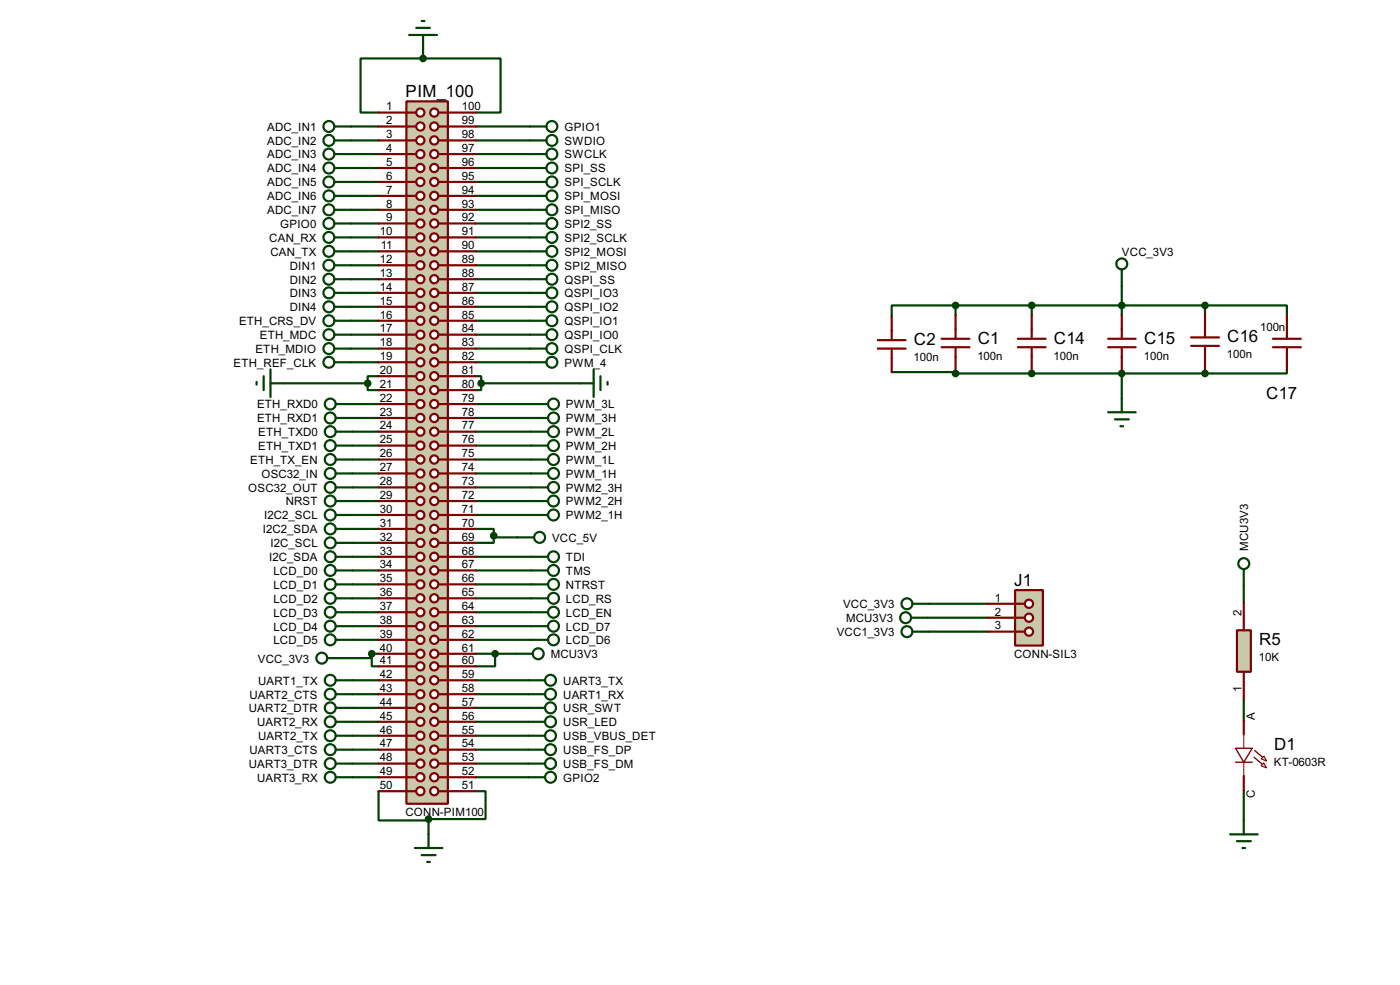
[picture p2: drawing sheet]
<svg xmlns="http://www.w3.org/2000/svg" width="256mm" height="180mm" viewBox="0 0 256 180" stroke-linecap="round" stroke-linejoin="round" font-family="sans-serif">
<g fill="none" stroke="#004000" stroke-width=".4">
<path d="M77.5 10.7h-11.4v9.9h3.3M77.5 10.7h14.2v9.9h-4.5M77.5 8.9v1.8M61.3 23.2h8.1M61.3 25.7h8.1M61.3 28.2h8.1M61.3 30.8h8.1M61.3 33.3h8.1M61.3 35.9h8.1M61.3 38.4h8.1M87.2 23.2h12.9M87.2 25.7h12.9"/>
<path d="M87.2 28.2h12.9M87.2 30.8h12.9M87.2 33.3h12.9M87.2 35.9h12.9M87.2 38.4h12.9M61.3 46h8.1M61.3 48.6h8.1M61.3 51.1h8.1M61.3 53.6h8.1M61.3 56.2h8.1M61.3 58.7h8.1M61.3 40.9h8.1"/>
<path d="M61.3 43.5h8.1M87.2 46h12.9M87.2 48.6h12.9M87.2 51.1h12.9M87.2 53.6h12.9M87.2 56.2h12.9M87.2 58.7h12.9M87.2 40.9h12.9M87.2 43.5h12.9M175.1 55.9h-11.7v2.1M175.1 55.9h45.7M175.1 55.9v1.8"/>
<path d="M189 55.9v1.8M205.5 52.4v5.3M220.8 55.9h15v1.8M220.8 55.9v1.6M47 69.9v.5M48.3 68.9v2.5M49.6 70.2h17.8M49.6 67.6v5.1M61.3 61.3h8.1M61.3 63.8h8.1M61.3 66.3h8.1M61.5 74h7.9"/>
<path d="M61.5 76.5h7.9M61.5 79h7.9M67.4 70.2v1.2h2M69.4 68.9h-2v1.3M87.2 68.9h1v1.3M87.2 61.3h12.9M87.2 63.8h12.9M87.2 66.3h12.9M87.2 74h13.2M87.2 76.5h13.2M87.2 79h13.2M88.2 70.2v1.2h-1"/>
<path d="M88.2 70.2h20.6M108.8 67.6v5.1M110 68.9v2.5M111.3 69.9v.5M175.1 67.9v.2h-11.7M189 67.9v.5h-13.9M205.5 67.9v.5h-16.5M220.8 67.6v.8M220.8 68.4h-15.3v4.6M235.8 67.9v.5h-15M61.5 81.6h7.9M61.5 84.1h7.9"/>
<path d="M61.5 86.7h7.9M61.5 89.2h7.9M61.5 91.7h7.9M61.5 94.3h7.9M61.5 96.8h7.9M61.5 99.4h7.9M87.2 96.8h3.3v1.3M87.2 81.6h13.2M87.2 84.1h13.2M87.2 86.7h13.2M87.2 89.2h13.2M87.2 91.7h13.2"/>
<path d="M87.2 94.3h13.2M90.5 98.1v1.3h-3.3M90.5 98.1h-.3v.3h4.6M61.5 107h7.9M61.5 109.5h7.9M61.5 112.1h7.9M61.5 114.6h7.9M61.5 117.1h7.9M61.5 101.9h7.9M61.5 104.4h7.9M68.1 119.7v2.3h1.3M68.1 119.7h-.2v.8h-4.9"/>
<path d="M68.1 119.7h1.3M87.2 107h13.2M87.2 109.5h13.2M87.2 112.1h13.2M87.2 114.6h13.2M87.2 117.1h13.2M87.2 101.9h10.1M87.2 104.4h10.1M87.2 119.7h7.3M90.7 119.7v2.3h-3.5M170 113.1h10.9M170.2 110.5h10.7"/>
<path d="M170.2 115.6h10.7M227.9 107.2v3.1M64.6 124.5h4.8M64.6 127.1h4.8M64.6 129.6h4.8M64.6 132.1h4.8M64.6 134.7h4.8M64.6 137.2h4.8M64.6 139.8h4.8M87.2 124.5h9.6M87.2 127.1h9.6M87.2 129.6h9.6"/>
<path d="M87.2 132.1h9.6M87.2 134.7h9.6M87.2 137.2h9.6M87.2 139.8h9.6M227.9 128.1v3.8M64.6 142.3h4.8M69.4 144.8v5.4h9.1v-.3M78.5 149.9v2.8M87.2 144.8h1.8v5.1h-10.5M87.2 142.3h9.6M227.9 144.6v5.6"/>
<circle cx="60.2" cy="33.3" r="1"/>
<circle cx="60.2" cy="38.4" r="1"/>
<circle cx="60.2" cy="28.2" r="1"/>
<circle cx="60.2" cy="30.8" r="1"/>
<circle cx="60.2" cy="35.9" r="1"/>
<circle cx="60.2" cy="25.7" r="1"/>
<circle cx="60.2" cy="23.2" r="1"/>
<circle cx="101.1" cy="38.4" r="1"/>
<circle cx="101.1" cy="28.2" r="1"/>
<circle cx="101.1" cy="30.8" r="1"/>
<circle cx="101.1" cy="35.9" r="1"/>
<circle cx="101.1" cy="33.3" r="1"/>
<circle cx="101.1" cy="25.7" r="1"/>
<circle cx="101.1" cy="23.2" r="1"/>
<circle cx="60.2" cy="48.6" r="1"/>
<circle cx="60.2" cy="40.9" r="1"/>
<circle cx="60.2" cy="43.5" r="1"/>
<circle cx="60.2" cy="46" r="1"/>
<circle cx="60.2" cy="51.1" r="1"/>
<circle cx="60.2" cy="58.7" r="1"/>
<circle cx="60.2" cy="56.2" r="1"/>
<circle cx="60.2" cy="53.6" r="1"/>
<circle cx="101.1" cy="43.5" r="1"/>
<circle cx="101.1" cy="48.6" r="1"/>
<circle cx="101.1" cy="46" r="1"/>
<circle cx="101.1" cy="40.9" r="1"/>
<circle cx="101.1" cy="51.1" r="1"/>
<circle cx="101.1" cy="58.7" r="1"/>
<circle cx="101.1" cy="56.2" r="1"/>
<circle cx="101.1" cy="53.6" r="1"/>
<circle cx="60.2" cy="66.3" r="1"/>
<circle cx="60.2" cy="61.3" r="1"/>
<circle cx="60.2" cy="63.8" r="1"/>
<circle cx="60.5" cy="79" r="1"/>
<circle cx="60.5" cy="74" r="1"/>
<circle cx="60.5" cy="76.5" r="1"/>
<circle cx="101.1" cy="63.8" r="1"/>
<circle cx="101.1" cy="61.3" r="1"/>
<circle cx="101.1" cy="66.3" r="1"/>
<circle cx="101.4" cy="74" r="1"/>
<circle cx="101.4" cy="79" r="1"/>
<circle cx="101.4" cy="76.5" r="1"/>
<circle cx="60.5" cy="86.7" r="1"/>
<circle cx="60.5" cy="99.4" r="1"/>
<circle cx="60.5" cy="89.2" r="1"/>
<circle cx="60.5" cy="96.8" r="1"/>
<circle cx="60.5" cy="81.6" r="1"/>
<circle cx="60.5" cy="91.7" r="1"/>
<circle cx="60.5" cy="84.1" r="1"/>
<circle cx="60.5" cy="94.3" r="1"/>
<circle cx="101.4" cy="84.1" r="1"/>
<circle cx="101.4" cy="89.2" r="1"/>
<circle cx="101.4" cy="81.6" r="1"/>
<circle cx="101.4" cy="94.3" r="1"/>
<circle cx="101.4" cy="86.7" r="1"/>
<circle cx="101.4" cy="91.7" r="1"/>
<circle cx="60.5" cy="114.6" r="1"/>
<circle cx="60.5" cy="117.1" r="1"/>
<circle cx="60.5" cy="101.9" r="1"/>
<circle cx="60.5" cy="104.4" r="1"/>
<circle cx="60.5" cy="107" r="1"/>
<circle cx="60.5" cy="109.5" r="1"/>
<circle cx="60.5" cy="112.1" r="1"/>
<circle cx="101.4" cy="109.5" r="1"/>
<circle cx="101.4" cy="107" r="1"/>
<circle cx="101.4" cy="117.1" r="1"/>
<circle cx="101.4" cy="112.1" r="1"/>
<circle cx="101.4" cy="114.6" r="1"/>
</g>
<path d="M74.5 18.6h7.6v128.5h-7.6z" fill="#c8c8aa" stroke="#800000" stroke-width=".4"/>
<path d="M74.5 46h1.8" fill="none" stroke="#800000" stroke-width=".4"/>
<circle cx="77" cy="46" r=".75" fill="#feffff" stroke="#800000" stroke-width=".4"/>
<path d="M74.5 48.6h1.8" fill="none" stroke="#800000" stroke-width=".4"/>
<circle cx="77" cy="48.6" r=".75" fill="#feffff" stroke="#800000" stroke-width=".4"/>
<path d="M74.5 51.1h1.8" fill="none" stroke="#800000" stroke-width=".4"/>
<circle cx="77" cy="51.1" r=".75" fill="#feffff" stroke="#800000" stroke-width=".4"/>
<path d="M74.5 53.6h1.8" fill="none" stroke="#800000" stroke-width=".4"/>
<circle cx="77" cy="53.6" r=".75" fill="#feffff" stroke="#800000" stroke-width=".4"/>
<path d="M80.3 96.8h1.8" fill="none" stroke="#800000" stroke-width=".4"/>
<circle cx="79.5" cy="96.8" r=".75" fill="#feffff" stroke="#800000" stroke-width=".4"/>
<path d="M80.3 99.4h1.8" fill="none" stroke="#800000" stroke-width=".4"/>
<circle cx="79.5" cy="99.4" r=".75" fill="#feffff" stroke="#800000" stroke-width=".4"/>
<path d="M80.3 101.9h1.8" fill="none" stroke="#800000" stroke-width=".4"/>
<circle cx="79.5" cy="101.9" r=".75" fill="#feffff" stroke="#800000" stroke-width=".4"/>
<path d="M80.3 104.4h1.8" fill="none" stroke="#800000" stroke-width=".4"/>
<circle cx="79.5" cy="104.4" r=".75" fill="#feffff" stroke="#800000" stroke-width=".4"/>
<path d="M74.5 56.2h1.8" fill="none" stroke="#800000" stroke-width=".4"/>
<circle cx="77" cy="56.2" r=".75" fill="#feffff" stroke="#800000" stroke-width=".4"/>
<path d="M80.3 107h1.8" fill="none" stroke="#800000" stroke-width=".4"/>
<circle cx="79.5" cy="107" r=".75" fill="#feffff" stroke="#800000" stroke-width=".4"/>
<path d="M74.5 58.7h1.8" fill="none" stroke="#800000" stroke-width=".4"/>
<circle cx="77" cy="58.7" r=".75" fill="#feffff" stroke="#800000" stroke-width=".4"/>
<path d="M80.3 109.5h1.8" fill="none" stroke="#800000" stroke-width=".4"/>
<circle cx="79.5" cy="109.5" r=".75" fill="#feffff" stroke="#800000" stroke-width=".4"/>
<path d="M74.5 61.3h1.8" fill="none" stroke="#800000" stroke-width=".4"/>
<circle cx="77" cy="61.3" r=".75" fill="#feffff" stroke="#800000" stroke-width=".4"/>
<path d="M80.3 112.1h1.8" fill="none" stroke="#800000" stroke-width=".4"/>
<circle cx="79.5" cy="112.1" r=".75" fill="#feffff" stroke="#800000" stroke-width=".4"/>
<path d="M74.5 63.8h1.8" fill="none" stroke="#800000" stroke-width=".4"/>
<circle cx="77" cy="63.8" r=".75" fill="#feffff" stroke="#800000" stroke-width=".4"/>
<path d="M80.3 114.6h1.8" fill="none" stroke="#800000" stroke-width=".4"/>
<circle cx="79.5" cy="114.6" r=".75" fill="#feffff" stroke="#800000" stroke-width=".4"/>
<path d="M74.5 66.3h1.8" fill="none" stroke="#800000" stroke-width=".4"/>
<circle cx="77" cy="66.3" r=".75" fill="#feffff" stroke="#800000" stroke-width=".4"/>
<path d="M80.3 117.1h1.8" fill="none" stroke="#800000" stroke-width=".4"/>
<circle cx="79.5" cy="117.1" r=".75" fill="#feffff" stroke="#800000" stroke-width=".4"/>
<path d="M74.5 68.9h1.8" fill="none" stroke="#800000" stroke-width=".4"/>
<circle cx="77" cy="68.9" r=".75" fill="#feffff" stroke="#800000" stroke-width=".4"/>
<path d="M80.3 119.7h1.8" fill="none" stroke="#800000" stroke-width=".4"/>
<circle cx="79.5" cy="119.7" r=".75" fill="#feffff" stroke="#800000" stroke-width=".4"/>
<path d="M74.5 71.4h1.8" fill="none" stroke="#800000" stroke-width=".4"/>
<circle cx="77" cy="71.4" r=".75" fill="#feffff" stroke="#800000" stroke-width=".4"/>
<path d="M80.3 122h1.8" fill="none" stroke="#800000" stroke-width=".4"/>
<circle cx="79.5" cy="122" r=".75" fill="#feffff" stroke="#800000" stroke-width=".4"/>
<path d="M74.5 74h1.8" fill="none" stroke="#800000" stroke-width=".4"/>
<circle cx="77" cy="74" r=".75" fill="#feffff" stroke="#800000" stroke-width=".4"/>
<path d="M80.3 124.5h1.8" fill="none" stroke="#800000" stroke-width=".4"/>
<circle cx="79.5" cy="124.5" r=".75" fill="#feffff" stroke="#800000" stroke-width=".4"/>
<path d="M74.5 76.5h1.8" fill="none" stroke="#800000" stroke-width=".4"/>
<circle cx="77" cy="76.5" r=".75" fill="#feffff" stroke="#800000" stroke-width=".4"/>
<path d="M80.3 127.1h1.8" fill="none" stroke="#800000" stroke-width=".4"/>
<circle cx="79.5" cy="127.1" r=".75" fill="#feffff" stroke="#800000" stroke-width=".4"/>
<path d="M74.5 79h1.8" fill="none" stroke="#800000" stroke-width=".4"/>
<circle cx="77" cy="79" r=".75" fill="#feffff" stroke="#800000" stroke-width=".4"/>
<path d="M80.3 129.6h1.8" fill="none" stroke="#800000" stroke-width=".4"/>
<circle cx="79.5" cy="129.6" r=".75" fill="#feffff" stroke="#800000" stroke-width=".4"/>
<path d="M74.5 81.6h1.8" fill="none" stroke="#800000" stroke-width=".4"/>
<circle cx="77" cy="81.6" r=".75" fill="#feffff" stroke="#800000" stroke-width=".4"/>
<path d="M80.3 132.1h1.8" fill="none" stroke="#800000" stroke-width=".4"/>
<circle cx="79.5" cy="132.1" r=".75" fill="#feffff" stroke="#800000" stroke-width=".4"/>
<path d="M74.5 84.1h1.8" fill="none" stroke="#800000" stroke-width=".4"/>
<circle cx="77" cy="84.1" r=".75" fill="#feffff" stroke="#800000" stroke-width=".4"/>
<path d="M80.3 134.7h1.8" fill="none" stroke="#800000" stroke-width=".4"/>
<circle cx="79.5" cy="134.7" r=".75" fill="#feffff" stroke="#800000" stroke-width=".4"/>
<path d="M74.5 86.7h1.8" fill="none" stroke="#800000" stroke-width=".4"/>
<circle cx="77" cy="86.7" r=".75" fill="#feffff" stroke="#800000" stroke-width=".4"/>
<path d="M80.3 137.2h1.8" fill="none" stroke="#800000" stroke-width=".4"/>
<circle cx="79.5" cy="137.2" r=".75" fill="#feffff" stroke="#800000" stroke-width=".4"/>
<path d="M74.5 89.2h1.8" fill="none" stroke="#800000" stroke-width=".4"/>
<circle cx="77" cy="89.2" r=".75" fill="#feffff" stroke="#800000" stroke-width=".4"/>
<path d="M80.3 139.8h1.8" fill="none" stroke="#800000" stroke-width=".4"/>
<circle cx="79.5" cy="139.8" r=".75" fill="#feffff" stroke="#800000" stroke-width=".4"/>
<path d="M74.5 91.7h1.8" fill="none" stroke="#800000" stroke-width=".4"/>
<circle cx="77" cy="91.7" r=".75" fill="#feffff" stroke="#800000" stroke-width=".4"/>
<path d="M80.3 142.3h1.8" fill="none" stroke="#800000" stroke-width=".4"/>
<circle cx="79.5" cy="142.3" r=".75" fill="#feffff" stroke="#800000" stroke-width=".4"/>
<path d="M74.5 94.3h1.8" fill="none" stroke="#800000" stroke-width=".4"/>
<circle cx="77" cy="94.3" r=".75" fill="#feffff" stroke="#800000" stroke-width=".4"/>
<path d="M80.3 144.8h1.8" fill="none" stroke="#800000" stroke-width=".4"/>
<circle cx="79.5" cy="144.8" r=".75" fill="#feffff" stroke="#800000" stroke-width=".4"/>
<path d="M74.5 96.8h1.8" fill="none" stroke="#800000" stroke-width=".4"/>
<circle cx="77" cy="96.8" r=".75" fill="#feffff" stroke="#800000" stroke-width=".4"/>
<path d="M74.5 144.8h1.8" fill="none" stroke="#800000" stroke-width=".4"/>
<circle cx="77" cy="144.8" r=".75" fill="#feffff" stroke="#800000" stroke-width=".4"/>
<path d="M74.5 99.4h1.8" fill="none" stroke="#800000" stroke-width=".4"/>
<circle cx="77" cy="99.4" r=".75" fill="#feffff" stroke="#800000" stroke-width=".4"/>
<path d="M74.5 142.3h1.8" fill="none" stroke="#800000" stroke-width=".4"/>
<circle cx="77" cy="142.3" r=".75" fill="#feffff" stroke="#800000" stroke-width=".4"/>
<path d="M74.5 101.9h1.8" fill="none" stroke="#800000" stroke-width=".4"/>
<circle cx="77" cy="101.9" r=".75" fill="#feffff" stroke="#800000" stroke-width=".4"/>
<path d="M74.5 139.8h1.8" fill="none" stroke="#800000" stroke-width=".4"/>
<circle cx="77" cy="139.8" r=".75" fill="#feffff" stroke="#800000" stroke-width=".4"/>
<path d="M74.5 104.4h1.8" fill="none" stroke="#800000" stroke-width=".4"/>
<circle cx="77" cy="104.4" r=".75" fill="#feffff" stroke="#800000" stroke-width=".4"/>
<path d="M74.5 137.2h1.8" fill="none" stroke="#800000" stroke-width=".4"/>
<circle cx="77" cy="137.2" r=".75" fill="#feffff" stroke="#800000" stroke-width=".4"/>
<path d="M74.5 107h1.8" fill="none" stroke="#800000" stroke-width=".4"/>
<circle cx="77" cy="107" r=".75" fill="#feffff" stroke="#800000" stroke-width=".4"/>
<path d="M74.5 134.7h1.8" fill="none" stroke="#800000" stroke-width=".4"/>
<circle cx="77" cy="134.7" r=".75" fill="#feffff" stroke="#800000" stroke-width=".4"/>
<path d="M74.5 109.5h1.8" fill="none" stroke="#800000" stroke-width=".4"/>
<circle cx="77" cy="109.5" r=".75" fill="#feffff" stroke="#800000" stroke-width=".4"/>
<path d="M74.5 132.1h1.8" fill="none" stroke="#800000" stroke-width=".4"/>
<circle cx="77" cy="132.1" r=".75" fill="#feffff" stroke="#800000" stroke-width=".4"/>
<path d="M74.5 112.1h1.8" fill="none" stroke="#800000" stroke-width=".4"/>
<circle cx="77" cy="112.1" r=".75" fill="#feffff" stroke="#800000" stroke-width=".4"/>
<path d="M74.5 129.6h1.8" fill="none" stroke="#800000" stroke-width=".4"/>
<circle cx="77" cy="129.6" r=".75" fill="#feffff" stroke="#800000" stroke-width=".4"/>
<path d="M74.5 114.6h1.8" fill="none" stroke="#800000" stroke-width=".4"/>
<circle cx="77" cy="114.6" r=".75" fill="#feffff" stroke="#800000" stroke-width=".4"/>
<path d="M74.5 127.1h1.8" fill="none" stroke="#800000" stroke-width=".4"/>
<circle cx="77" cy="127.1" r=".75" fill="#feffff" stroke="#800000" stroke-width=".4"/>
<path d="M74.5 117.1h1.8" fill="none" stroke="#800000" stroke-width=".4"/>
<circle cx="77" cy="117.1" r=".75" fill="#feffff" stroke="#800000" stroke-width=".4"/>
<path d="M74.5 124.5h1.8" fill="none" stroke="#800000" stroke-width=".4"/>
<circle cx="77" cy="124.5" r=".75" fill="#feffff" stroke="#800000" stroke-width=".4"/>
<path d="M74.5 119.7h1.8" fill="none" stroke="#800000" stroke-width=".4"/>
<circle cx="77" cy="119.7" r=".75" fill="#feffff" stroke="#800000" stroke-width=".4"/>
<path d="M74.5 122h1.8" fill="none" stroke="#800000" stroke-width=".4"/>
<circle cx="77" cy="122" r=".75" fill="#feffff" stroke="#800000" stroke-width=".4"/>
<path d="M74.5 20.6h1.8" fill="none" stroke="#800000" stroke-width=".4"/>
<circle cx="77" cy="20.6" r=".75" fill="#feffff" stroke="#800000" stroke-width=".4"/>
<path d="M74.5 23.2h1.8" fill="none" stroke="#800000" stroke-width=".4"/>
<circle cx="77" cy="23.2" r=".75" fill="#feffff" stroke="#800000" stroke-width=".4"/>
<path d="M74.5 25.7h1.8" fill="none" stroke="#800000" stroke-width=".4"/>
<circle cx="77" cy="25.7" r=".75" fill="#feffff" stroke="#800000" stroke-width=".4"/>
<path d="M74.5 28.2h1.8" fill="none" stroke="#800000" stroke-width=".4"/>
<circle cx="77" cy="28.2" r=".75" fill="#feffff" stroke="#800000" stroke-width=".4"/>
<path d="M80.3 71.4h1.8" fill="none" stroke="#800000" stroke-width=".4"/>
<circle cx="79.5" cy="71.4" r=".75" fill="#feffff" stroke="#800000" stroke-width=".4"/>
<path d="M80.3 74h1.8" fill="none" stroke="#800000" stroke-width=".4"/>
<circle cx="79.5" cy="74" r=".75" fill="#feffff" stroke="#800000" stroke-width=".4"/>
<path d="M80.3 76.5h1.8" fill="none" stroke="#800000" stroke-width=".4"/>
<circle cx="79.5" cy="76.5" r=".75" fill="#feffff" stroke="#800000" stroke-width=".4"/>
<path d="M80.3 79h1.8" fill="none" stroke="#800000" stroke-width=".4"/>
<circle cx="79.5" cy="79" r=".75" fill="#feffff" stroke="#800000" stroke-width=".4"/>
<path d="M74.5 30.8h1.8" fill="none" stroke="#800000" stroke-width=".4"/>
<circle cx="77" cy="30.8" r=".75" fill="#feffff" stroke="#800000" stroke-width=".4"/>
<path d="M80.3 81.6h1.8" fill="none" stroke="#800000" stroke-width=".4"/>
<circle cx="79.5" cy="81.6" r=".75" fill="#feffff" stroke="#800000" stroke-width=".4"/>
<path d="M74.5 33.3h1.8" fill="none" stroke="#800000" stroke-width=".4"/>
<circle cx="77" cy="33.3" r=".75" fill="#feffff" stroke="#800000" stroke-width=".4"/>
<path d="M80.3 84.1h1.8" fill="none" stroke="#800000" stroke-width=".4"/>
<circle cx="79.5" cy="84.1" r=".75" fill="#feffff" stroke="#800000" stroke-width=".4"/>
<path d="M74.5 35.9h1.8" fill="none" stroke="#800000" stroke-width=".4"/>
<circle cx="77" cy="35.9" r=".75" fill="#feffff" stroke="#800000" stroke-width=".4"/>
<path d="M80.3 86.7h1.8" fill="none" stroke="#800000" stroke-width=".4"/>
<circle cx="79.5" cy="86.7" r=".75" fill="#feffff" stroke="#800000" stroke-width=".4"/>
<path d="M74.5 38.4h1.8" fill="none" stroke="#800000" stroke-width=".4"/>
<circle cx="77" cy="38.4" r=".75" fill="#feffff" stroke="#800000" stroke-width=".4"/>
<path d="M80.3 89.2h1.8" fill="none" stroke="#800000" stroke-width=".4"/>
<circle cx="79.5" cy="89.2" r=".75" fill="#feffff" stroke="#800000" stroke-width=".4"/>
<path d="M74.5 40.9h1.8" fill="none" stroke="#800000" stroke-width=".4"/>
<circle cx="77" cy="40.9" r=".75" fill="#feffff" stroke="#800000" stroke-width=".4"/>
<path d="M80.3 91.7h1.8" fill="none" stroke="#800000" stroke-width=".4"/>
<circle cx="79.5" cy="91.7" r=".75" fill="#feffff" stroke="#800000" stroke-width=".4"/>
<path d="M74.5 43.5h1.8" fill="none" stroke="#800000" stroke-width=".4"/>
<circle cx="77" cy="43.5" r=".75" fill="#feffff" stroke="#800000" stroke-width=".4"/>
<path d="M80.3 94.3h1.8" fill="none" stroke="#800000" stroke-width=".4"/>
<circle cx="79.5" cy="94.3" r=".75" fill="#feffff" stroke="#800000" stroke-width=".4"/>
<path d="M80.3 46h1.8" fill="none" stroke="#800000" stroke-width=".4"/>
<circle cx="79.5" cy="46" r=".75" fill="#feffff" stroke="#800000" stroke-width=".4"/>
<path d="M80.3 48.6h1.8" fill="none" stroke="#800000" stroke-width=".4"/>
<circle cx="79.5" cy="48.6" r=".75" fill="#feffff" stroke="#800000" stroke-width=".4"/>
<path d="M80.3 51.1h1.8" fill="none" stroke="#800000" stroke-width=".4"/>
<circle cx="79.5" cy="51.1" r=".75" fill="#feffff" stroke="#800000" stroke-width=".4"/>
<path d="M80.3 53.6h1.8" fill="none" stroke="#800000" stroke-width=".4"/>
<circle cx="79.5" cy="53.6" r=".75" fill="#feffff" stroke="#800000" stroke-width=".4"/>
<path d="M80.3 56.2h1.8" fill="none" stroke="#800000" stroke-width=".4"/>
<circle cx="79.5" cy="56.2" r=".75" fill="#feffff" stroke="#800000" stroke-width=".4"/>
<path d="M80.3 58.7h1.8" fill="none" stroke="#800000" stroke-width=".4"/>
<circle cx="79.5" cy="58.7" r=".75" fill="#feffff" stroke="#800000" stroke-width=".4"/>
<path d="M80.3 61.3h1.8" fill="none" stroke="#800000" stroke-width=".4"/>
<circle cx="79.5" cy="61.3" r=".75" fill="#feffff" stroke="#800000" stroke-width=".4"/>
<path d="M80.3 63.8h1.8" fill="none" stroke="#800000" stroke-width=".4"/>
<circle cx="79.5" cy="63.8" r=".75" fill="#feffff" stroke="#800000" stroke-width=".4"/>
<path d="M80.3 66.3h1.8" fill="none" stroke="#800000" stroke-width=".4"/>
<circle cx="79.5" cy="66.3" r=".75" fill="#feffff" stroke="#800000" stroke-width=".4"/>
<path d="M80.3 68.9h1.8" fill="none" stroke="#800000" stroke-width=".4"/>
<circle cx="79.5" cy="68.9" r=".75" fill="#feffff" stroke="#800000" stroke-width=".4"/>
<path d="M80.3 20.6h1.8" fill="none" stroke="#800000" stroke-width=".4"/>
<circle cx="79.5" cy="20.6" r=".75" fill="#feffff" stroke="#800000" stroke-width=".4"/>
<path d="M80.3 23.2h1.8" fill="none" stroke="#800000" stroke-width=".4"/>
<circle cx="79.5" cy="23.2" r=".75" fill="#feffff" stroke="#800000" stroke-width=".4"/>
<path d="M80.3 25.7h1.8" fill="none" stroke="#800000" stroke-width=".4"/>
<circle cx="79.5" cy="25.7" r=".75" fill="#feffff" stroke="#800000" stroke-width=".4"/>
<path d="M80.3 28.2h1.8" fill="none" stroke="#800000" stroke-width=".4"/>
<circle cx="79.5" cy="28.2" r=".75" fill="#feffff" stroke="#800000" stroke-width=".4"/>
<path d="M80.3 30.8h1.8" fill="none" stroke="#800000" stroke-width=".4"/>
<circle cx="79.5" cy="30.8" r=".75" fill="#feffff" stroke="#800000" stroke-width=".4"/>
<path d="M80.3 33.3h1.8" fill="none" stroke="#800000" stroke-width=".4"/>
<circle cx="79.5" cy="33.3" r=".75" fill="#feffff" stroke="#800000" stroke-width=".4"/>
<path d="M80.3 35.9h1.8" fill="none" stroke="#800000" stroke-width=".4"/>
<circle cx="79.5" cy="35.9" r=".75" fill="#feffff" stroke="#800000" stroke-width=".4"/>
<path d="M80.3 38.4h1.8" fill="none" stroke="#800000" stroke-width=".4"/>
<circle cx="79.5" cy="38.4" r=".75" fill="#feffff" stroke="#800000" stroke-width=".4"/>
<path d="M80.3 40.9h1.8" fill="none" stroke="#800000" stroke-width=".4"/>
<circle cx="79.5" cy="40.9" r=".75" fill="#feffff" stroke="#800000" stroke-width=".4"/>
<path d="M80.3 43.5h1.8" fill="none" stroke="#800000" stroke-width=".4"/>
<circle cx="79.5" cy="43.5" r=".75" fill="#feffff" stroke="#800000" stroke-width=".4"/>
<g fill="none" stroke="#800000" stroke-width=".4">
<path d="M69.4 20.6h5.1M69.4 23.2h5.1M69.4 25.7h5.1M69.4 28.2h5.1M69.4 30.8h5.1M69.4 33.3h5.1M69.4 35.9h5.1M69.4 38.4h5.1M82.1 20.6h5.1M82.1 23.2h5.1M82.1 25.7h5.1M82.1 28.2h5.1"/>
<path d="M82.1 30.8h5.1M82.1 33.3h5.1M82.1 35.9h5.1M82.1 38.4h5.1M69.4 46h5.1M69.4 48.6h5.1M69.4 51.1h5.1M69.4 53.6h5.1M69.4 56.2h5.1M69.4 58.7h5.1M69.4 40.9h5.1M69.4 43.5h5.1"/>
<path d="M82.1 46h5.1M82.1 48.6h5.1M82.1 51.1h5.1M82.1 53.6h5.1M82.1 56.2h5.1M82.1 58.7h5.1M82.1 40.9h5.1M82.1 43.5h5.1M163.4 58v4.3M175.1 57.7v4.3M189 57.7v4.3M205.5 57.7v4.3"/>
<path d="M220.8 57.5v4.3M235.8 57.7v4.3M69.4 61.3h5.1M69.4 63.8h5.1M69.4 66.3h5.1M69.4 68.9h5.1M69.4 71.4h5.1M69.4 74h5.1M69.4 76.5h5.1M69.4 79h5.1M82.1 61.3h5.1M82.1 63.8h5.1"/>
<path d="M82.1 66.3h5.1M82.1 68.9h5.1M82.1 71.4h5.1M82.1 74h5.1M82.1 76.5h5.1M82.1 79h5.1M160.8 63.8h5.1M160.8 62.3h5.1M163.4 63.8v4.3M172.5 62h5.1M172.5 63.6h5.1M175.1 63.6v4.3"/>
<path d="M186.5 62h5.1M186.5 63.6h5.1M189 63.6v4.3M203 62h5.1M203 63.6h5.1M205.5 63.6v4.3M218.2 61.8h5.1M218.2 63.3h5.1M220.8 63.3v4.3M233.2 62h5.1M233.2 63.6h5.1M235.8 63.6v4.3"/>
<path d="M69.4 96.8h5.1M69.4 99.4h5.1M69.4 81.6h5.1M69.4 84.1h5.1M69.4 86.7h5.1M69.4 89.2h5.1M69.4 91.7h5.1M69.4 94.3h5.1M82.1 96.8h5.1M82.1 99.4h5.1M82.1 81.6h5.1M82.1 84.1h5.1"/>
<path d="M82.1 86.7h5.1M82.1 89.2h5.1M82.1 91.7h5.1M82.1 94.3h5.1M69.4 101.9h5.1M69.4 104.4h5.1M69.4 107h5.1M69.4 109.5h5.1M69.4 112.1h5.1M69.4 114.6h5.1M69.4 117.1h5.1M69.4 119.7h5.1"/>
<path d="M82.1 101.9h5.1M82.1 104.4h5.1M82.1 107h5.1M82.1 109.5h5.1M82.1 112.1h5.1M82.1 114.6h5.1M82.1 117.1h5.1M82.1 119.7h5.1M69.4 122h5.1M69.4 124.5h5.1M69.4 127.1h5.1M69.4 129.6h5.1"/>
<path d="M69.4 132.1h5.1M69.4 134.7h5.1M69.4 137.2h5.1M69.4 139.8h5.1M82.1 122h5.1M82.1 124.5h5.1M82.1 127.1h5.1M82.1 129.6h5.1M82.1 132.1h5.1M82.1 134.7h5.1M82.1 137.2h5.1M82.1 139.8h5.1"/>
<path d="M69.4 142.3h5.1M69.4 144.8h5.1M82.1 142.3h5.1M82.1 144.8h5.1"/>
</g>
<g fill="#004000" stroke="#004000" stroke-width=".4">
<circle cx="67.3" cy="70.2" r=".5"/>
<circle cx="88.1" cy="70.2" r=".5"/>
<circle cx="90.7" cy="119.7" r=".5"/>
<circle cx="68.1" cy="119.7" r=".5"/>
<circle cx="78.5" cy="149.9" r=".5"/>
<circle cx="90.4" cy="98.1" r=".5"/>
<circle cx="77.5" cy="10.7" r=".5"/>
<circle cx="175" cy="68.4" r=".5"/>
<circle cx="189" cy="68.4" r=".5"/>
<circle cx="220.7" cy="68.4" r=".5"/>
<circle cx="205.5" cy="68.4" r=".5"/>
<circle cx="220.7" cy="55.9" r=".5"/>
<circle cx="205.5" cy="55.9" r=".5"/>
<circle cx="189" cy="55.9" r=".5"/>
<circle cx="175" cy="55.9" r=".5"/>
</g>
<g fill="none" stroke="#004000" stroke-width=".4">
<path d="M75 6.4h5.1M76.3 5.1h2.5M77.3 3.9h.5M77.5 6.4v2.5M205.5 49.3v3.1M203 75.5h5.1M204.3 76.8h2.5M205.3 78h.5M205.5 73v2.5M94.8 98.4h3M97.3 101.9h3.1M97.3 104.4h3.1"/>
<path d="M60 120.5h3M61.5 124.5h3.1M61.5 127.1h3.1M61.5 129.6h3.1M61.5 132.1h3.1M61.5 134.7h3.1M61.5 137.2h3.1M61.5 139.8h3.1M96.8 124.5h3.1M96.8 127.1h3.1M96.8 129.6h3.1M96.8 132.1h3.1"/>
<path d="M96.8 134.7h3.1M96.8 137.2h3.1M96.8 139.8h3.1M61.5 142.3h3.1M76 155.2h5.1M77.3 156.5h2.5M78.3 157.8h.5M78.5 152.7v2.5M96.8 142.3h3.1"/>
<circle cx="205.5" cy="48.3" r="1"/>
<circle cx="98.8" cy="98.4" r="1"/>
<circle cx="101.4" cy="104.4" r="1"/>
<circle cx="101.4" cy="101.9" r="1"/>
<circle cx="58.9" cy="120.5" r="1"/>
<circle cx="60.5" cy="129.6" r="1"/>
<circle cx="60.5" cy="137.2" r="1"/>
<circle cx="60.5" cy="132.1" r="1"/>
<circle cx="60.5" cy="127.1" r="1"/>
<circle cx="60.5" cy="124.5" r="1"/>
<circle cx="60.5" cy="134.7" r="1"/>
<circle cx="60.5" cy="139.8" r="1"/>
<circle cx="100.8" cy="137.2" r="1"/>
<circle cx="100.8" cy="139.8" r="1"/>
<circle cx="100.8" cy="134.7" r="1"/>
<circle cx="100.8" cy="124.5" r="1"/>
<circle cx="100.8" cy="129.6" r="1"/>
<circle cx="100.8" cy="132.1" r="1"/>
<circle cx="100.8" cy="127.1" r="1"/>
<circle cx="60.5" cy="142.3" r="1"/>
<circle cx="100.8" cy="142.3" r="1"/>
</g>
<path d="M186 108h5.1v10.2h-5.1z" fill="#c8c8aa" stroke="#800000" stroke-width=".4"/>
<path d="M186 110.5h1.8" fill="none" stroke="#800000" stroke-width=".4"/>
<circle cx="188.5" cy="110.5" r=".75" fill="#feffff" stroke="#800000" stroke-width=".4"/>
<path d="M186 113.1h1.8" fill="none" stroke="#800000" stroke-width=".4"/>
<circle cx="188.5" cy="113.1" r=".75" fill="#feffff" stroke="#800000" stroke-width=".4"/>
<path d="M186 115.6h1.8" fill="none" stroke="#800000" stroke-width=".4"/>
<circle cx="188.5" cy="115.6" r=".75" fill="#feffff" stroke="#800000" stroke-width=".4"/>
<path d="M180.9 110.5h5.1M180.9 113.1h5.1M180.9 115.6h5.1" fill="none" stroke="#800000" stroke-width=".4"/>
<g fill="none" stroke="#004000" stroke-width=".4">
<path d="M94.5 119.7h3.1M166.9 113.1h3.1M167.2 110.5h3M167.2 115.6h3"/>
<circle cx="98.6" cy="119.7" r="1"/>
<circle cx="165.9" cy="113.1" r="1"/>
<circle cx="166.1" cy="110.5" r="1"/>
<circle cx="166.1" cy="115.6" r="1"/>
</g>
<path d="M226.6 115.4h2.6v7.6h-2.6z" fill-rule="evenodd" fill="#c8c8aa" stroke="#800000" stroke-width=".4"/>
<path d="M227.9 110.3v5.1M227.9 123v5.1" fill="none" stroke="#800000" stroke-width=".4"/>
<g fill="none" stroke="#004000" stroke-width=".4">
<path d="M227.9 104.2v3"/>
<circle cx="227.8" cy="103.2" r="1"/>
</g>
<path d="M226.4 137h3l-1.5 2.5zM226.4 139.5h3M229.8 138.6l2 1.8M229.9 137.4l2 1.7" fill="none" stroke="#800000" stroke-width=".25"/>
<path d="M227.9 134.4v2.6M227.9 139.5v2.5" fill="none" stroke="#800000" stroke-width=".18"/>
<g fill="#c8c8aa" stroke="#800000" stroke-width=".18">
<path d="M231.6 138.4l.5 .9-1-.4z"/>
<path d="M231.5 139.6l.6 1-1.1-.4z"/>
</g>
<path d="M227.9 131.9v2.5M227.9 142v2.6" fill="none" stroke="#800000" stroke-width=".4"/>
<path d="M225.4 152.7h5M226.6 154h2.6M227.6 155.2h.5M227.9 150.2v2.5" fill="none" stroke="#004000" stroke-width=".4"/>
<g font-size="3.5">
<text x="74.3" y="17.8">PIM_100</text>
<text x="167.4" y="63.2">C2</text>
<text x="179.1" y="62.9">C1</text>
<text x="193.1" y="62.9">C14</text>
<text x="209.6" y="62.9">C15</text>
<text x="224.8" y="62.7">C16</text>
<text x="232" y="73.1">C17</text>
<text x="185.8" y="107.2">J1</text>
<text x="230.7" y="118.1">R5</text>
<text x="233.4" y="137.2">D1</text>
</g>
<g font-size="2.4">
<text x="48.9" y="24">ADC_IN1</text>
<text x="70.8" y="20.2">1</text>
<text x="70.8" y="22.8">2</text>
<text x="84.6" y="20.2">100</text>
<text x="84.6" y="22.8">99</text>
<text x="103.4" y="24">GPIO1</text>
<text x="48.9" y="26.5">ADC_IN2</text>
<text x="48.9" y="29">ADC_IN3</text>
<text x="70.8" y="25.3">3</text>
<text x="70.8" y="27.8">4</text>
<text x="84.6" y="25.3">98</text>
<text x="84.6" y="27.8">97</text>
<text x="103.4" y="29">SWCLK</text>
<text x="103.4" y="26.5">SWDIO</text>
<text x="48.9" y="31.6">ADC_IN4</text>
<text x="48.9" y="34.1">ADC_IN5</text>
<text x="70.8" y="30.3">5</text>
<text x="70.8" y="32.9">6</text>
<text x="70.8" y="35.5">7</text>
<text x="84.6" y="30.3">96</text>
<text x="84.6" y="32.9">95</text>
<text x="84.6" y="35.5">94</text>
<text x="103.4" y="34.1">SPI_SCLK</text>
<text x="103.4" y="31.6">SPI_SS</text>
<text x="48.9" y="36.7">ADC_IN6</text>
<text x="48.9" y="39.2">ADC_IN7</text>
<text x="51.3" y="41.7">GPIO0</text>
<text x="70.8" y="38">8</text>
<text x="70.8" y="40.5">9</text>
<text x="84.6" y="38">93</text>
<text x="84.6" y="40.5">92</text>
<text x="103.4" y="41.7">SPI2_SS</text>
<text x="103.4" y="39.2">SPI_MISO</text>
<text x="103.4" y="36.7">SPI_MOSI</text>
<text x="49.3" y="44.3">CAN_RX</text>
<text x="49.5" y="46.8">CAN_TX</text>
<text x="69.6" y="43">10</text>
<text x="69.8" y="45.6">11</text>
<text x="84.6" y="45.6">90</text>
<text x="84.6" y="43">91</text>
<text x="103.4" y="46.8">SPI2_MOSI</text>
<text x="103.4" y="44.3">SPI2_SCLK</text>
<text x="205.5" y="46.8">VCC_3V3</text>
<text x="53.1" y="49.4">DIN1</text>
<text x="53.1" y="51.9">DIN2</text>
<text x="69.6" y="48.2">12</text>
<text x="69.6" y="50.7">13</text>
<text x="69.6" y="53.2">14</text>
<text x="84.6" y="48.2">89</text>
<text x="84.6" y="50.7">88</text>
<text x="84.6" y="53.2">87</text>
<text x="103.4" y="51.9">QSPI_SS</text>
<text x="103.4" y="49.4">SPI2_MISO</text>
<text x="43.8" y="59.5">ETH_CRS_DV</text>
<text x="53.1" y="54.4">DIN3</text>
<text x="53.1" y="57">DIN4</text>
<text x="69.6" y="55.7">15</text>
<text x="69.6" y="58.3">16</text>
<text x="84.6" y="55.7">86</text>
<text x="84.6" y="58.3">85</text>
<text x="103.4" y="59.5">QSPI_IO1</text>
<text x="103.4" y="57">QSPI_IO2</text>
<text x="103.4" y="54.4">QSPI_IO3</text>
<text x="46.8" y="64.6">ETH_MDIO</text>
<text x="47.6" y="62.1">ETH_MDC</text>
<text x="69.6" y="60.9">17</text>
<text x="69.6" y="63.4">18</text>
<text x="69.6" y="65.9">19</text>
<text x="84.6" y="60.9">84</text>
<text x="84.6" y="63.4">83</text>
<text x="84.6" y="65.9">82</text>
<text x="103.4" y="64.6">QSPI_CLK</text>
<text x="103.4" y="62.1">QSPI_IO0</text>
<text x="179.1" y="65.9">100n</text>
<text x="193" y="65.9">100n</text>
<text x="209.5" y="65.9">100n</text>
<text x="224.8" y="65.6">100n</text>
<text x="230.9" y="60.5">100n</text>
<text x="42.8" y="67.1">ETH_REF_CLK</text>
<text x="69.6" y="68.4">20</text>
<text x="69.6" y="71">21</text>
<text x="84.6" y="71">80</text>
<text x="84.6" y="68.4">81</text>
<text x="103.4" y="67.1">PWM_4</text>
<text x="167.4" y="66.1">100n</text>
<text x="47.1" y="74.8">ETH_RXD0</text>
<text x="47.1" y="77.3">ETH_RXD1</text>
<text x="69.6" y="73.6">22</text>
<text x="69.6" y="76.1">23</text>
<text x="84.6" y="73.6">79</text>
<text x="84.6" y="76.1">78</text>
<text x="103.7" y="77.3">PWM_3H</text>
<text x="103.7" y="74.8">PWM_3L</text>
<text x="47.3" y="79.8">ETH_TXD0</text>
<text x="47.3" y="82.4">ETH_TXD1</text>
<text x="69.6" y="78.6">24</text>
<text x="69.6" y="81.1">25</text>
<text x="69.6" y="83.7">26</text>
<text x="84.6" y="78.6">77</text>
<text x="84.6" y="81.1">76</text>
<text x="84.6" y="83.7">75</text>
<text x="103.7" y="82.4">PWM_2H</text>
<text x="103.7" y="79.8">PWM_2L</text>
<text x="45.8" y="84.9">ETH_TX_EN</text>
<text x="47.9" y="87.5">OSC32_IN</text>
<text x="69.6" y="86.3">27</text>
<text x="69.6" y="88.8">28</text>
<text x="84.6" y="86.3">74</text>
<text x="84.6" y="88.8">73</text>
<text x="103.7" y="87.5">PWM_1H</text>
<text x="103.7" y="84.9">PWM_1L</text>
<text x="45.5" y="90">OSC32_OUT</text>
<text x="48.4" y="95.1">I2C2_SCL</text>
<text x="52.3" y="92.5">NRST</text>
<text x="69.6" y="91.3">29</text>
<text x="69.6" y="93.8">30</text>
<text x="84.6" y="91.3">72</text>
<text x="84.6" y="93.8">71</text>
<text x="103.7" y="95.1">PWM2_1H</text>
<text x="103.7" y="92.5">PWM2_2H</text>
<text x="103.7" y="90">PWM2_3H</text>
<text x="48.1" y="97.6">I2C2_SDA</text>
<text x="49.5" y="100.2">I2C_SCL</text>
<text x="69.6" y="96.4">31</text>
<text x="69.6" y="99">32</text>
<text x="69.6" y="101.5">33</text>
<text x="84.6" y="96.4">70</text>
<text x="84.6" y="99">69</text>
<text x="84.6" y="101.5">68</text>
<text x="101.1" y="99.2">VCC_5V</text>
<text x="228.6" y="100.8" transform="rotate(-90 228.6 100.8)">MCU3V3</text>
<text x="49.3" y="102.7">I2C_SDA</text>
<text x="50.1" y="105.2">LCD_D0</text>
<text x="50.1" y="107.8">LCD_D1</text>
<text x="69.6" y="104">34</text>
<text x="69.6" y="106.6">35</text>
<text x="84.6" y="104">67</text>
<text x="84.6" y="106.6">66</text>
<text x="103.7" y="107.8">NTRST</text>
<text x="103.7" y="102.7">TDI</text>
<text x="103.7" y="105.2">TMS</text>
<text x="50.1" y="110.3">LCD_D2</text>
<text x="50.1" y="112.9">LCD_D3</text>
<text x="69.6" y="109.1">36</text>
<text x="69.6" y="111.7">37</text>
<text x="84.6" y="109.1">65</text>
<text x="84.6" y="111.7">64</text>
<text x="103.7" y="112.9">LCD_EN</text>
<text x="103.7" y="110.3">LCD_RS</text>
<text x="154.4" y="111.3">VCC_3V3</text>
<text x="155" y="113.9">MCU3V3</text>
<text x="182.3" y="110.1">1</text>
<text x="182.3" y="112.7">2</text>
<text x="227.5" y="112.8" transform="rotate(-90 227.5 112.8)">2</text>
<text x="50.1" y="115.4">LCD_D4</text>
<text x="50.1" y="117.9">LCD_D5</text>
<text x="69.6" y="114.2">38</text>
<text x="69.6" y="116.7">39</text>
<text x="69.6" y="119.3">40</text>
<text x="84.6" y="114.2">63</text>
<text x="84.6" y="116.7">62</text>
<text x="84.6" y="119.3">61</text>
<text x="103.7" y="117.9">LCD_D6</text>
<text x="103.7" y="115.4">LCD_D7</text>
<text x="153.3" y="116.4">VCC1_3V3</text>
<text x="182.3" y="115.2">3</text>
<text x="47.2" y="121.3">VCC_3V3</text>
<text x="47.3" y="125.3">UART1_TX</text>
<text x="69.6" y="124.1">42</text>
<text x="69.6" y="121.6">41</text>
<text x="84.6" y="121.6">60</text>
<text x="84.6" y="124.1">59</text>
<text x="100.9" y="120.5">MCU3V3</text>
<text x="103.2" y="125.3">UART3_TX</text>
<text x="185.8" y="120.4">CONN-SIL3</text>
<text x="230.6" y="121">10K</text>
<text x="45.6" y="130.4">UART2_DTR</text>
<text x="45.7" y="127.9">UART2_CTS</text>
<text x="69.6" y="131.7">45</text>
<text x="69.6" y="129.2">44</text>
<text x="69.6" y="126.7">43</text>
<text x="84.6" y="126.7">58</text>
<text x="84.6" y="129.2">57</text>
<text x="84.6" y="131.7">56</text>
<text x="103.2" y="127.9">UART1_RX</text>
<text x="103.2" y="130.4">USR_SWT</text>
<text x="227.5" y="126.7" transform="rotate(-90 227.5 126.7)">1</text>
<text x="229.9" y="131.8" transform="rotate(-90 229.9 131.8)">A</text>
<text x="47.1" y="132.9">UART2_RX</text>
<text x="47.3" y="135.5">UART2_TX</text>
<text x="69.6" y="136.8">47</text>
<text x="69.6" y="134.3">46</text>
<text x="84.6" y="134.3">55</text>
<text x="84.6" y="136.8">54</text>
<text x="103.2" y="132.9">USR_LED</text>
<text x="103.2" y="135.5">USB_VBUS_DET</text>
<text x="45.6" y="140.6">UART3_DTR</text>
<text x="45.7" y="138">UART3_CTS</text>
<text x="47.1" y="143.1">UART3_RX</text>
<text x="69.6" y="141.9">49</text>
<text x="69.6" y="139.4">48</text>
<text x="84.6" y="139.4">53</text>
<text x="84.6" y="141.9">52</text>
<text x="103.2" y="138">USB_FS_DP</text>
<text x="103.2" y="140.6">USB_FS_DM</text>
<text x="103.2" y="143.1">GPIO2</text>
<text x="233.4" y="140.2">KT-0603R</text>
<text x="69.6" y="144.4">50</text>
<text x="74.3" y="149.3">CONN-PIM100</text>
<text x="84.6" y="144.4">51</text>
<text x="229.9" y="146.1" transform="rotate(-90 229.9 146.1)">C</text>
</g>
</svg>
